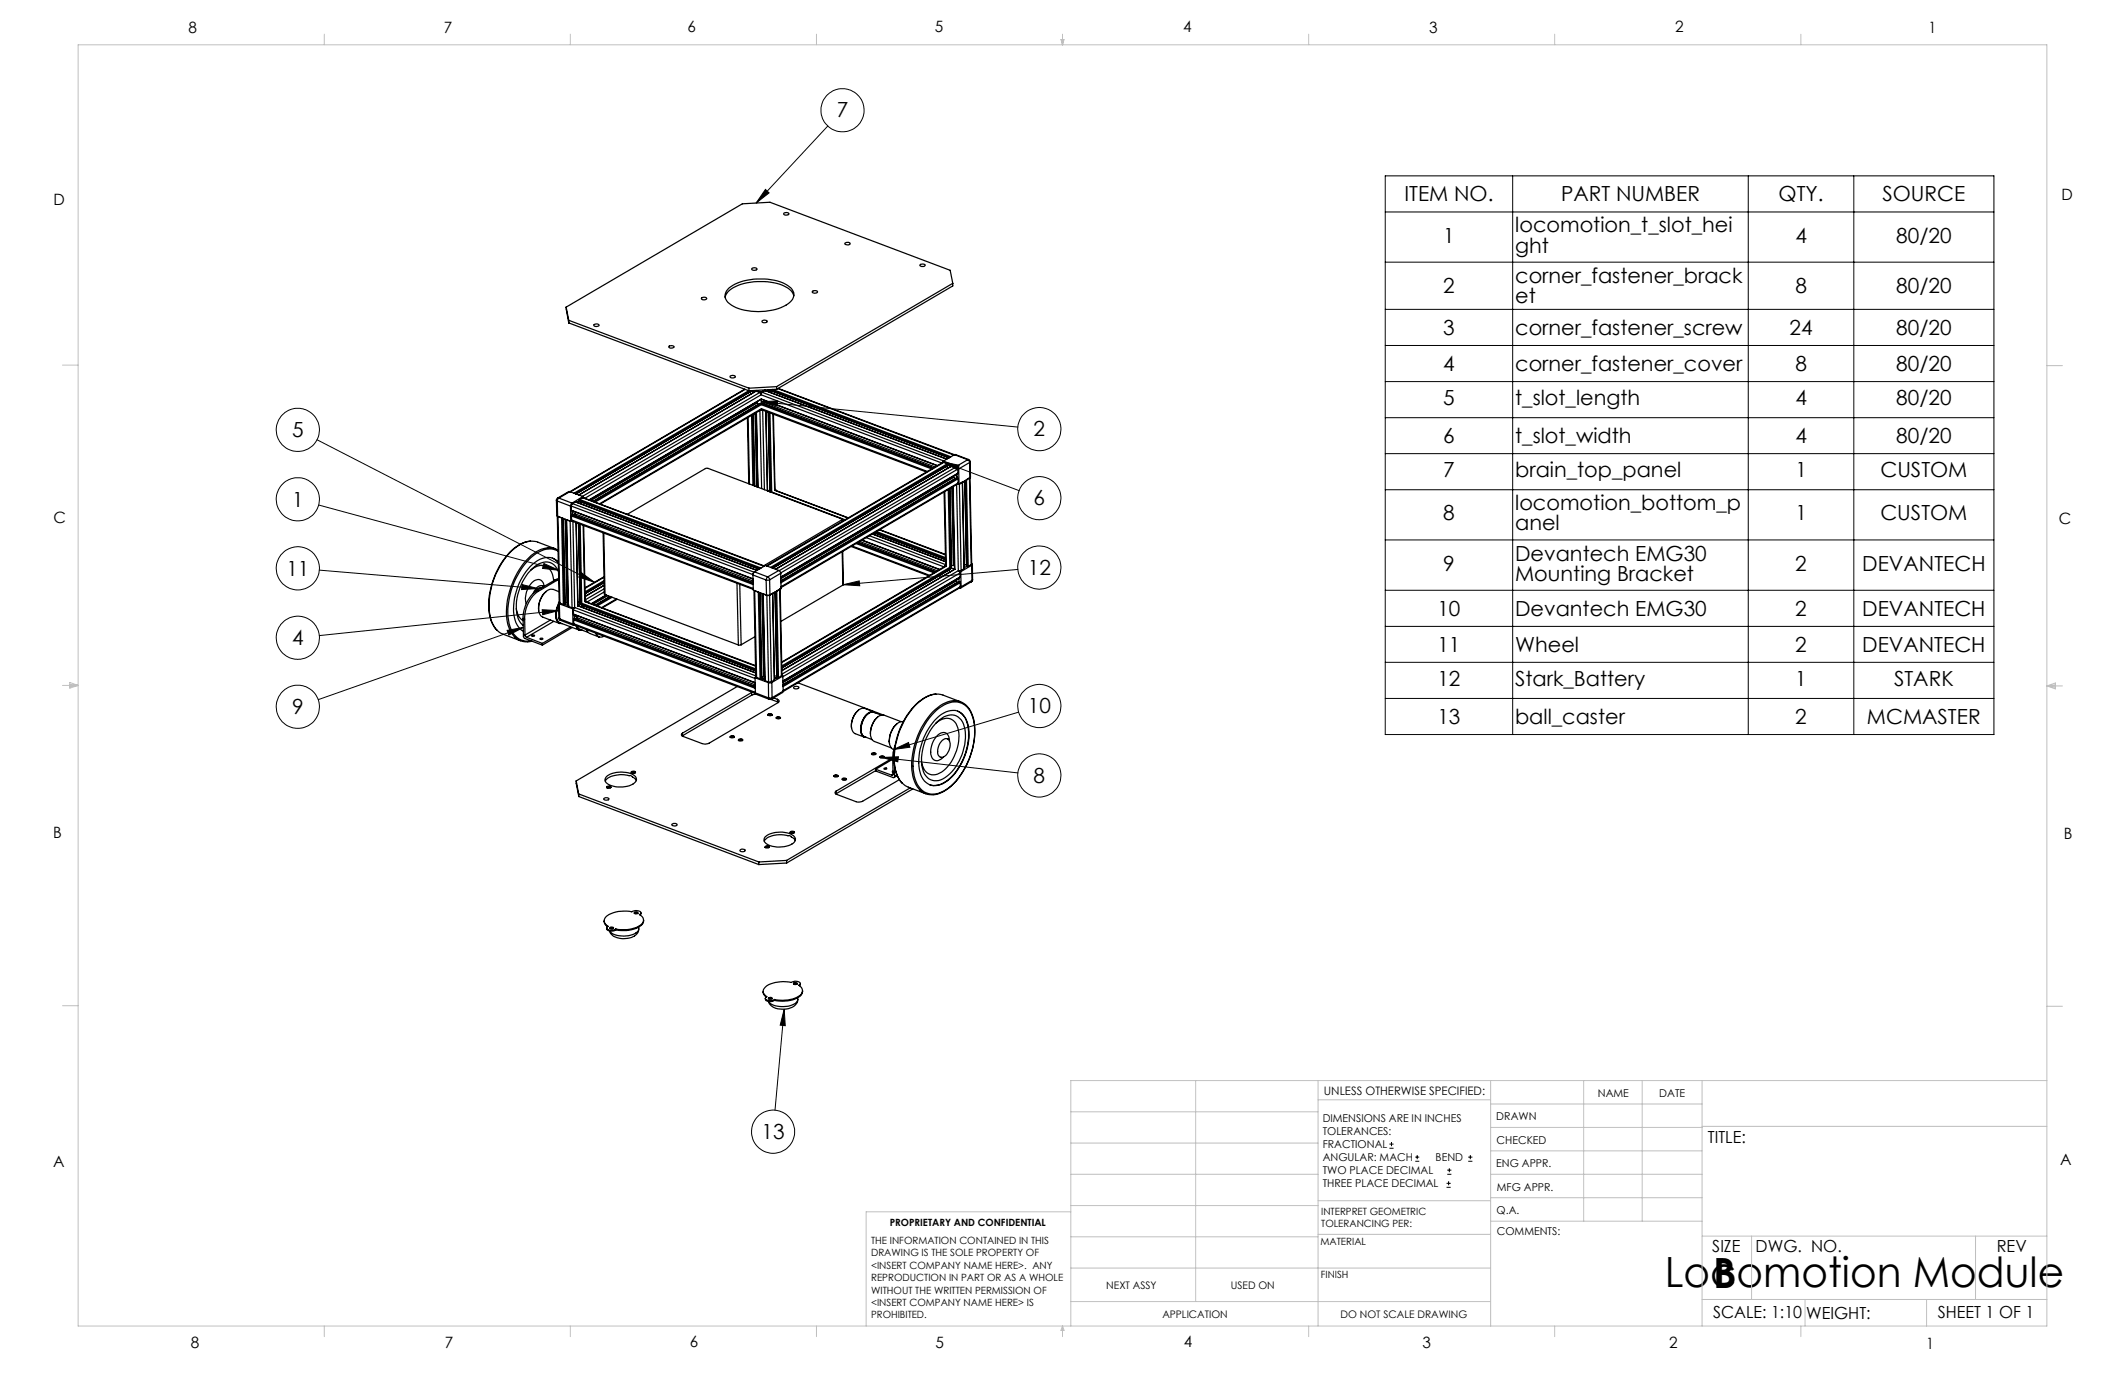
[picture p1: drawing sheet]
<svg xmlns="http://www.w3.org/2000/svg" width="432mm" height="279mm" viewBox="0 0 432 279" stroke-linecap="round" stroke-linejoin="round" font-family="sans-serif">
<g fill="none" stroke="#000" stroke-width=".2">
<path d="M155.5 38.5l.8 .7-2.7 2.1zM168.2 25.6l-14.6 15.7M281.5 35.7h123.7v113.6h-123.7zM307.4 35.7v113.6M355.2 35.7v113.6M376.7 35.7v113.6M281.5 53.3h123.7M281.5 43.1h123.7M281.5 62.9h123.7M281.5 70.2h123.7M281.5 77.5h123.7M64.4 89.4l56.4 28.9"/>
<path d="M154.7 81.6l3.3-.1-.1 1zM154.7 81.6l52.1 5.2M191.6 93.9l3.3 .6-.3 1zM191.6 93.9l15.5 5.8M281.5 84.9h123.7M281.5 92.2h123.7M281.5 99.5h123.7M64.8 102.6l48.8 13.3M64.9 115.9l44.4 3.7M106.1 118.8l3.2 .8-3.3 .2zM110.5 114.5l3.1 1.4-3.4-.4zM118.1 116.3l2.7 2-3.2-1z"/>
<path d="M171.3 118.8l3.3-.8 .1 1zM206.8 115.7l-35.5 3.1M281.5 109.7h123.7M281.5 119.9h123.7M103 128.1l3.3-.6-2.9 1.5zM106.3 127.5l-41.6 14.7M110.2 123.9l3.3 .2-3.2 .8zM113.5 124.1l-48.6 5.1M281.5 127.3h123.7M281.5 134.6h123.7M179.2 153.9l3.4-.1-.2 1zM179.2 153.9l27.6 3.2"/>
<path d="M181.6 152.3l3-1.4 .3 .9zM207 144.7l-25.4 7.6M281.5 141.9h123.7M159.3 205.1l.3 3.3-1.1-.1zM159.3 205.1l-1.8 20.5M282.3 233.3h.9M282.3 232.5h.9M282.8 232.1v.8M287.6 236h.8M287.6 235.1h.8M288 234.7v.8M294.1 238.6h.8"/>
<path d="M294.1 237.8h.8M294.5 237.4v.8M298.3 236h.9M298.3 235.1h.9M298.8 234.7v.8M293.9 241.3h.9M293.9 240.5h.9M294.4 240v.8"/>
<circle cx="171.2" cy="22.4" r="4.4"/>
<circle cx="60.5" cy="87.4" r="4.4"/>
<circle cx="211.2" cy="87.2" r="4.4"/>
<circle cx="60.5" cy="101.5" r="4.4"/>
<circle cx="60.5" cy="115.5" r="4.4"/>
<circle cx="211.2" cy="101.2" r="4.4"/>
<circle cx="211.2" cy="115.3" r="4.4"/>
<circle cx="60.5" cy="129.6" r="4.4"/>
<circle cx="60.5" cy="143.6" r="4.4"/>
<circle cx="211.2" cy="143.5" r="4.4"/>
<circle cx="211.2" cy="157.6" r="4.4"/>
<circle cx="157.1" cy="230" r="4.4"/>
</g>
<g fill="none" stroke="#c0c0c0" stroke-width=".2">
<path d="M15.9 9.1h400v260.4h-400zM65.9 6.9v2.2M115.9 6.9v2.2M165.9 6.9v2.2M215.6 8h.6l-.3 1.1zM215.7 8l.2 1.1M215.9 6.9v2.2M216 8l-.1 1.1M265.9 6.9v2.2M315.9 6.9v2.2M365.9 6.9v2.2M12.7 74.2h3.2"/>
<path d="M415.9 74.3h3.2M12.7 139.3h3.2M14.2 139.1l1.7 .2M14.2 138.7l1.7 .6-1.7 .5zM15.9 139.3l-1.7 .3M415.9 139.4h3.2M415.9 139.4l1.8-.6v1.2zM415.9 139.4l1.8 .3M417.7 139.2l-1.8 .2M12.7 204.4h3.2M243 219.6v44.9M267.8 219.6v49.9"/>
<path d="M302.9 219.6v49.9M321.8 219.6v28.5M333.7 219.6v28.5M345.9 219.6v49.9M415.9 204.5h3.2M415.9 219.6h-198.3v49.9M217.6 238.6h50.2M217.6 232.3h50.2M217.6 225.9h50.2M267.8 223.5h35.1M302.9 233.9h43M302.9 229.1h43"/>
<path d="M302.9 224.3h43M302.9 238.6h43M345.9 228.9h70M217.6 257.7h85.3M217.6 251.3h50.2M217.6 245h50.2M217.6 246.2h-41.6v23.3M267.8 250.8h35.1M267.8 244h35.1M302.9 248.1h43M302.9 243.4h43M345.9 251.2h70"/>
<path d="M355.9 251.2v12.9M401.4 251.2v12.9M65.9 269.5v2.1M115.9 269.5v2.1M165.9 269.5v2.1M215.9 269.5v2.1M215.9 269.5l.3 .8h-.6zM217.6 264.5h85.3M265.9 269.5v2.1M315.9 269.5v2.1M345.9 264.1h70M365.9 269.5v2.1"/>
<path d="M366.8 264.1v5.4M391.5 264.1v5.4"/>
</g>
<path d="M155.5 38.5l.8 .7-2.7 2.1zM154.7 81.6l3.3-.1-.1 1zM191.6 93.9l3.3 .6-.3 1zM171.3 118.8l3.3-.8 .1 1zM181.6 152.3l3-1.4 .3 .9zM179.2 153.9l3.4-.1-.2 1zM159.3 205.1l.3 3.3-1.1-.1zM103 128.1l3.3-.6-2.9 1.5zM110.2 123.9l3.3 .2-3.2 .8zM106.1 118.8l3.2 .8-3.3 .2zM110.5 114.5l3.1 1.4-3.4-.4zM118.1 116.3l2.7 2-3.2-1z" fill="#000"/>
<g fill="none" stroke="#000" stroke-width=".25">
<path d="M148.1 58.5a12 12 0 0 1 11.5-.8 2.32 2.32 0 0 1 1.6 2.8 6 6 0 0 1-5 2.6 10.5 10.5 0 0 1-8.3-1.6 1.88 1.88 0 0 1 .2-3zM152.8 54.5a.65 .65 0 0 1 1 .3 .69 .69 0 0 1-1-.2zM159.3 43.3a.65 .65 0 0 1 1 .2 .69 .69 0 0 1-1.1-.1zM165.1 59.2a.7 .7 0 0 1 1 .1 .62 .62 0 0 1-1-.1zM171.7 49.4a.58 .58 0 0 1 1 .2 .7 .7 0 0 1-1-.1zM186.9 53.8a.7 .7 0 0 1 1.1 .1 .66 .66 0 0 1-1.1-.1zM193.6 57.6l-.5-2.7-36.6-13.8-5.7 .3-35.8 21M193.6 57.6l-35.8 21M193.6 57.6v.5l-35.8 21M115 62.4l.6 2.7M115 62.4l.6 3.2M115.6 65.1l36.6 13.8"/>
<path d="M115.6 65.1v.5M115.6 65.6l36.6 13.8M120.6 66a.73 .73 0 0 1 1.1 .1 .65 .65 0 0 1-1.1-.1zM136 70.3l.6-.1 .4 .2a.6 .6 0 0 1-1.1 0zM142.6 60.5a.51 .51 0 0 1 .6-.2 .51 .51 0 0 1 .3 .5 .62 .62 0 0 1-1-.2zM148.4 76.4a.65 .65 0 0 1 1 .2 .69 .69 0 0 1-1.1-.1zM151.3 79.1l-37.7 22.1M151.4 79.1l-35.5 20.8M152.1 79.4l-35.5 20.8M152.2 78.9v.5M152.4 79.7l.2 .3M152.6 79.4l-35.7 20.9"/>
<path d="M152.8 79.4h.1M152.8 79.4l-35.7 21M152.8 79.4l.5 .2M153.6 79.5h.1M153.6 79.5l-36 21.1M153.6 79.5l.8 .3M153.7 79.3l.9 .4M154.4 79.8l-36 21.1M154.6 79.7l.1 .4M154.9 65.2a.68 .68 0 0 1 1 .2 .57 .57 0 0 1-.6 .2 .57 .57 0 0 1-.4-.4zM154.9 79.7l-.2 .4-.3-.3M154.9 79.7l36.9 14"/>
<path d="M155.5 79.2l-.9 .5M155.5 79.4l36.9 13.9M155.5 79.4l-.6 .3M156.2 79.2h.1M156.2 79.2l36.7 13.8M156.2 79.2l-.4 .3M156.5 79.2l36.5 13.8M156.6 79.4l-.2 .3M157 79.1l36.2 13.7M157.8 78.6l-5.6 .3M157.8 78.6v.5M157.8 79.1l-5.6 .3"/>
<path d="M158 79l35.8 13.5M158.1 78.9l35.8 13.5M161.3 60.1a3.1 3.1 0 0 0-2.2-2.1 12.7 12.7 0 0 0-10.6 .8l-.7 .6-.4 1M151.9 84.9l.3 13.4M152 84.8l.3 13.6M152.7 84.4l.3 14.2M152.9 84.3l.3 14.4M153.3 98.7l-.3-14.5 .4 14.5M153.4 84l.3 14.9M153.7 83.9l.3 15.1M153.7 83.8l.3 15.2M153.8 81.7l.1 .2"/>
<path d="M153.9 81.9l.2 .3M153.9 81.9l-33.8 19.8M154.4 83.4l.4 15.9M154.4 82h.1M154.5 82l-34 19.9M154.5 82h.1M154.6 83.3l.1 .1M154.6 82l.1 .2M154.6 82l-34 19.9M154.7 81.1l-34.9 20.5M154.7 81.1l35.8 13.6M154.7 81.1v1.1"/>
<path d="M154.7 83.1l33.6 12.8M154.7 83.1l-32.7 19.3M154.7 83.1v.3M154.8 82l-.1 .2M154.8 82l34.8 13.1M154.9 82l34.8 13.1M154.9 82h-.1M154.9 83.3l-.2 .1M155 83.3l.3 16.2M155.4 81.8l-.1 .3M155.4 81.8l34.6 13.1M155.5 81.5l-.1 .3"/>
<path d="M155.6 83.6l.3 16.1M155.6 83.6l.4 16.2M156.1 83.7l.4 16.2M156.2 83.8l.4 16.2M156.4 99.7h-.4M156.5 83.9l.3 16.1 14.9 5.6M157.1 84.1l.3 15.5 14.9 5.7M157.2 84.2l.2 15.4 15 5.6M157.5 99.4l.1 .1M157.6 99.5l-.1 .1M157.6 99.5l.1 .2M188.5 95.8l-33.8-12.8-32.9 19.4"/>
<path d="M189.3 95.3l-34.6-13.1-33.8 19.8M190.5 94.6l-35.8-13.5-35 20.5M191.4 94.1l-36.7-13.9-35.8 21M191.7 93.8l-.1 .2M191.7 93.7v.2M191.7 93.7l2.7 1M191.8 100l.4 15M191.9 93.9h-.2l-35.9 21.1M191.9 93.9l.7 .3M191.9 93.9l-36 21.1M192 99.9l.3 15.1-33.5 19.7M192.3 94.8l.3 .3"/>
<path d="M192.6 94.2l.1 .2M192.6 94.2l-36 21.1M192.7 94.5l.2 .2M192.7 99.5l.3 15.8-34.1 20M192.7 94.5l-35.7 21M192.7 94.4v.1M192.7 94.5l.6 .2M192.7 94.4l-35.8 21M192.9 99.3l.4 16M192.9 94.7l.1 .2M193 94.6l-.1 .1M193 99.3l.3 16"/>
<path d="M193.4 99.1l.3 15.8M193.5 94.6h.1M193.6 98.9l.4 16.8M193.6 94.6l-36 21.1M193.6 94.6l.7 .3M193.7 98.9l.3 16.8M193.7 96.8l.2 .2M193.9 97l.2 .3M193.9 97l-35.3 20.6M194 92.4l2.8 1M194 92.4l-2.3 1.3M194 92.4l2.6 1"/>
<path d="M194.2 96.5l.2 .3M194.3 94.9l.3 .1v.3M194.3 94.9l-36 21.1M194.4 96.8v.3M194.4 98.5l.3 17.5-35.8 21M194.4 97.1h.1M194.4 94.7l.4 .6M194.5 97.1l-35.8 21M194.5 97.1h.1M194.5 96.3v.8M194.5 96.8h-.1M194.6 97.1l.1 .2"/>
<path d="M194.6 97.1l-35.9 21.1M194.6 95.3l.1 .8M194.6 95.3l-36 21.1M194.7 96.1l-36.1 21.2M194.7 97.3v.8M194.7 98.3l.2 .1M194.7 97.3l-36 21.1M194.7 98.1l-.1 .3-35.9 21M194.7 98.1l-36 21.1M194.8 95.3l.1 3.1M194.8 98.4h-.3M194.9 98.3h.1"/>
<path d="M194.9 98.3l.4 17.6M195.5 98h.1M195.5 98l.4 17.6M195.5 98l-.6 .3M196 97.7l.4 17.4M196.1 97.7l.3 17.4M196.2 97.6l.3 17.5M196.4 97.5h.1M196.4 97.5l.3 17.6M196.6 93.4l.3 .2 .1 .4M196.6 93.4l-2.2 1.3M196.8 93.4l.3 .2v.2"/>
<path d="M196.8 93.4h-.2M197 97.1h.1M197 97.1l-.6 .4M197 97.1l.3 17.6M197 94l-2.2 1.3M197 94l.1 3.1M197.1 97.1l.3 17.5-.1 .1M197.1 97.1l-2.2 1.3M197.1 93.8l.1 3.2-.1 .1M197.1 93.8l-.1 .2M107.7 110a8.1 8.1 0 0 0-5.5 3.9 15.3 15.3 0 0 0-2.5 11.9l.7 1.6 .5 .6M107.8 115.9a2.76 2.76 0 0 1 3.6-.5l.7 .9 .4 1.7"/>
<path d="M110.1 119.5a1.11 1.11 0 0 0-1.3 .7M110.2 119h.1M110.4 119.2a1.03 1.03 0 0 0-1.6 .6l-.4 .8M110.6 119.2a1.31 1.31 0 0 0-.9-1.4 1.31 1.31 0 0 0-1.6 .6 4.5 4.5 0 0 0-1.2 4.3M112.3 113.4l.7 .5 .5 .4M112.8 117.9l.3 .1M112.8 117.9l-3.7 2.1M112.8 111.5l-3.5-1.3a4.8 4.8 0 0 0-4.9 1.4 15.4 15.4 0 0 0-4.7 14.1 4.3 4.3 0 0 0 2.5 3.2l3.6 1.3M113.1 101.6v3.2l.2 .1M113.1 101.6l.1 .2M113.1 118l-3.7 2.2M113.2 104.9l.4 17.6 .2 .1"/>
<path d="M113.2 101.8l2.7 1M113.2 101.8l.1 3.1M113.3 101.2l-.2 .4M113.3 104.9l.5 17.7M113.3 101.2h.3M113.3 104.9l2.7 1M113.4 111.8a4.6 4.6 0 0 0-5.5 1.1 15.7 15.7 0 0 0-4.7 14.1 4.1 4.1 0 0 0 4 3.4M113.4 112a4.4 4.4 0 0 0-4.9 .8 15.4 15.4 0 0 0-5.1 13.8 4.1 4.1 0 0 0 3.9 3.7l.6-.1M113.5 114.3a3.2 3.2 0 0 0-4.8 0 12.1 12.1 0 0 0-4 11.7l.6 1.4 1.1 .9M113.5 116.2a2.73 2.73 0 0 0-4.5-1.3 10.5 10.5 0 0 0-3.7 10.8l.5 .8 .5 .6M113.5 117.8l-.4 .2M113.5 117.5l-.7 .4"/>
<path d="M113.6 101.2l-.3 .3-.1 .3M113.6 101.2l2.6 1M114.2 105.2l.3 17.6M114.3 105.3l.4 17.5M114.4 105.3l.4 17.5M114.8 105.5l.4 16.9M115.1 105.6l.4 17.6M115.1 105.6l.8 .3M115.9 105.9h.1M115.9 105.9l.3 17.6M115.9 102.8l.1 3.1M116.1 103.7l36.9 14"/>
<path d="M116.1 102.8l36.9 14M116.1 102.8v.9M116.1 103.7l36.9 13.9M116.1 105.7l.2 .2 36.8 13.9M116.1 104.8v.9M116.1 104.8l36.9 14M116.1 105.7l37 13.9M116.2 105.8l-.2 .1M116.2 104.6l-.1 .2M116.2 102.2l-.3 .6M116.2 104.6l36.8 13.9M116.3 103.8v.8"/>
<path d="M116.3 104.3h.1M116.3 105.9h-.3M116.3 104.6l36.7 13.8M116.3 104.6h-.1M116.3 104.6l36.7 13.9M116.3 102.3l-.2 .5M116.3 104.3l.1 .3M116.3 102.3l36.9 14M116.4 105.9l.4 17.5 36.8 13.9M116.6 103.9l-.3 .4M116.8 104.4l-.1 .3M116.8 104.4l36.2 13.7"/>
<path d="M116.9 104.1l-.1 .3M116.9 102l36.9 13.9M116.9 102l-.6 .3M117.1 106.2l.3 16.9M117.4 102h.1M117.5 102l-.1 .2M117.5 106.4l.4 16.2zM117.7 101.8h.1M117.7 101.8l36.6 13.8M117.7 101.7v.1M117.7 101.8l-.5 .3M117.7 106.4l.3 16.2"/>
<path d="M117.7 101.7l36.7 13.9M117.7 101.9l-.2 .1M117.8 101.5l-.1 .2M117.8 101.5l36.9 13.9M117.9 106.5l.3 16.1 35.4 13.3M118 102l-.1 .3M118.4 101.1l36.9 13.9M118.4 101.1l-.6 .4M118.4 101.1l36.9 14M118.5 101l.1 .1M118.5 100.9l-2.9-1-2.3 1.3M118.5 100.9v.2"/>
<path d="M118.5 100.9l-2.3 1.3M118.5 106.8l.3 15.4 34.7 13.2M118.6 106.8l.3 15.4M122.6 108.3l.2 12.4 .1 .1M122.7 108.3l.2 12.5M122.7 117.2l-3.8 2.3M122.7 117.3l-3.8 2.3M122.8 118.9l-3.9 2.3M122.8 118.4l-3.9 2.2M122.8 119l-3.9 2.2M122.8 118l-3.9 2.3M122.8 118.3l-3.9 2.2"/>
<path d="M122.8 119.6l-3.9 2.3M127.5 104.5l15.9-9.3 .4-.1 27.2 10.3 .1 .1-.1 .2M149.8 118.5l.2 12.6M150.3 118.7l.3 12.3M153 116.8l.1 3.1 2.7 1.1M153 116.8h.1M153 116.8l2.7 1.1M153.1 116.3l-.1 .5M153.2 120l.4 17.5 .1 .2M153.3 116.2l-.3 .6M153.3 116.2l2.7 1M155.7 117.9l.1 3h.7"/>
<path d="M156 117.2l-.3 .7M156 117.2l.3 .3 .1 .3M156.4 117.8l-.7 .1M156.4 117.8l.1 3.1M156.7 100h.1M158.3 115.9l.3 .6M158.3 115.9l-2.3 1.3M158.3 115.9l-2.8-1-2.2 1.3M158.4 119.7h.1M158.4 119.7l-.6 .4M158.4 119.7l.4 17.6M158.5 119.7l.4 17.5"/>
<path d="M158.6 116.5l-2.2 1.3M158.6 116.5l.1 3.1-2.2 1.3M171 105.7l-15.8 9.3M171 105.7v.3M171.1 105.6v.4M171.1 105.6l.4 .2M171.1 112.1l.2 6.8M171.2 112l.2 6.7-.1 .2M171.3 118.9l-12.7 7.4M171.3 105.8h-.2l.2 .1M173 111.1l15.7 5.9M173.1 110.9l15.8 6"/>
<path d="M174 110.5l15.8 5.9M174.2 110.3l15.8 5.9M174.3 110.2l15.8 6M174.7 110l15.8 6M175.1 109.8l15.8 5.9M175.2 109.7l15.8 6M176 109.3l15.8 5.9M176.7 108.9l15.4 5.8M177.3 108.5l14.8 5.6M177.7 108.3l14.4 5.4M177.9 108.2l14.2 5.4M178.1 108l14 5.3"/>
<path d="M178.7 107.7l13.4 5M178.8 107.6l13.3 5M192 114.9v.2M192 114.9l.2 .1M192.2 114.8l-.2 .1M192.2 115l-33.4 19.5M192.8 115.9l.2 .3M193.1 115.3v.2M193.1 115.3l.9 .4M193.1 115.6h.1M193.1 115.6l-34.2 20.1M193.1 115.5v.1"/>
<path d="M193.1 115.5l-34.2 20.1M193.3 115.3h-.2M193.3 115.2v.1M193.3 115.3h.1M193.7 114.9h.3M193.7 114.9h-.4M194 115.7l-35.1 20.5M194 115.7l-35.1 20.6M194.2 117.9l.1 .2M194.3 118.1l.2 .3M194.3 118.1l-35.2 20.6M194.8 117.5l.1 .7"/>
<path d="M194.8 117.5h.1M194.8 117.5l-.6 .5M194.8 118.2h.1M194.9 116l.2 .4M194.9 116h.1M194.9 118.2l-35.8 21M194.9 118.2h.1M194.9 117.5l-.7 .5M194.9 116l.3 .2M194.9 119.5v.1M195 118.2l.1 .2M195 118.2l-35.9 21.1"/>
<path d="M195.1 117.2l-36 21.2M195.1 116.4v.8M195.1 116.4l-36 21.1M195.1 119.2v.3l-36 21M195.1 118.4v.8M195.1 118.4l-36 21.1M195.1 119.2l-36 21.1M195.2 116.2l.1 3M195.3 115.9l-.4 .1M195.3 119.2l-.1 .3-.3 .1M195.9 115.6l-.6 .3M195.9 115.5v.1"/>
<path d="M195.9 114.8h.5M196.4 115.1h.1M196.5 115.1l-.6 .3M196.7 115.1h-.2M197.3 114.7l-.6 .4M197.4 118.2l-2.2 1.3M197.4 114.5l.2 .2-.2 .2M197.4 114.9l-2.2 1.3M197.4 114.9l.1 3M197.5 117.9l-.1 .3M197.5 117.9l-2.2 1.3M197.6 114.7v3.1"/>
<path d="M197.6 117.8l-.2 .4M197.6 117.8l-.1 .1M104.9 123.6l.5 1.7 .9 .8M106.3 125.7l.1 3.7 .1 .2 3.7 1.5M106.3 125.7l.3 .1M106.6 125.8l.1 3.2M106.7 129l.1 .3 .2 .2M107 129.5l3.2 1.2M108.1 129.1h.5a.3 .3 0 0 1-.2 .2 .3 .3 0 0 1-.3-.2zM108.1 130.3l-.9 .1M109.1 120a6.9 6.9 0 0 0-2.8 5.7M109.1 120l.3 .2"/>
<path d="M109.4 120.2a6.8 6.8 0 0 0-2.8 5.6M109.4 123.7l.1 .5M109.7 129.8h.6a.27 .27 0 0 1-.3 .2 .27 .27 0 0 1-.3-.2zM110.2 130.7v.4M111 120.2a5 5 0 0 0-1.6 3.5M111.9 126l-5.2 3M112.5 126.3l-5.5 3.2M113.5 122.9a3.1 3.1 0 0 0 .1 3.5l4.2 1.7-.5-.4-.3-.6M113.5 122.8a3.8 3.8 0 0 0-.2 3.5l.5 .3 .5 .1M113.5 122.7a3.5 3.5 0 0 0-.1 3.7l.4 .3-3.8-1.5-.5-.7-.1-.8M113.5 122.5l.1 3.1M113.6 125.6v.3l.3 .1"/>
<path d="M113.6 120.2l-1.2-.4a2.37 2.37 0 0 0-2.5 1.8l-.4 1.3-.1 .8M113.6 125.6l.1 .2M113.6 122.3l-.1 .3 .2 .1M113.7 122.7l2.7 1M113.7 122.7v3.1M113.7 125.8l.2 .2M113.7 125.8l2.7 1M113.8 122.6l.7 .2M113.9 126l2.7 1.1M114.5 122.8h.2M114.8 122.8l.6 .2M114.8 122.8h.1"/>
<path d="M114.8 122.8h-.1M114.8 122.4h.4M115.2 122.4h.2M115.3 122.4l.1 .6M115.4 123h.1M115.5 123.2l.7 .3M116 127.4l-5.8 3.3M116.2 123.5h.5M116.3 127.5l-6.1 3.6M116.4 123.7v3.1M116.4 126.8l.1 .2h.3M116.5 124.8l37 14"/>
<path d="M116.5 123.9v.9M116.5 123.9l36.9 14M116.5 124.8l37 13.9M116.6 125.9v.9M116.6 125.9l36.9 14M116.6 126.8l.1 .2 36.8 13.9M116.6 126.8l36.9 13.9M116.7 125.7l-.1 .2M116.7 123.5h.1M116.7 123.5l-.3 .2M116.7 125.7l36.8 13.9M116.7 123.5l-.2 .4"/>
<path d="M116.7 124.9v.8M116.7 125h.1M116.7 125.1l.6 .4M116.8 125.7h.1M116.8 125.7l36.7 13.9M116.8 125.7h-.1M116.8 127h.1M116.8 125h.1M116.8 125l.5 .4M117.1 127.1l.2 .5a.92 .92 0 0 0 1.1 .5M117.2 127.2l.7 .7 1.6 .6M117.3 125.5l-.2 .3"/>
<path d="M117.3 125.5l36.2 13.7M117.4 125.2l-.1 .3M117.4 123.1l36.2 13.6M117.4 123.1h.1M117.4 123v.1M117.9 122.3h-.5M117.9 122.6h.1M118 122.6h.2M118.1 122.9h.1M118.1 122.9l35.5 13.4M118.1 122.8v.1M118.1 122.8l35.5 13.4"/>
<path d="M118.2 122.6l-.1 .2M118.2 122.6l-.8 .5M118.5 123.1l-.2 .3M118.9 122.2l34.6 13.1M118.9 122.1h.2M119.1 122.1l-.2 .1M119.1 122.1v.2M119.2 127.9l.5 .7 2 .8-.4-.2-.3-.6M121.1 128.7a1.04 1.04 0 0 0 1.6 .6M122.8 120.3l-3.5 2M122.9 120.8l27.1 10.3M123.2 120.9l-3 1.8"/>
<path d="M123.5 121l-3 1.8M124 121.2l-3 1.8M124.1 121.3l-3 1.7M124.4 121.4l-3 1.7M125.2 121.7l-3 1.8M125.4 121.8l-3 1.7M149.8 139.5l-32.7 19.2M150.6 131l-.6 .1M153.3 120l.1 .1M153.4 120.1l.7 .2M153.4 120.1l.3 17.6M153.4 129.4l-2.8 1.6"/>
<path d="M153.4 137.7l2.7 1M153.4 137.7l.1 3.1M153.6 137.5l-.1 .2M153.6 137.6l-.2 .1M153.7 137.7l.7 .2M154.1 120.3h.1M154.1 120.3l.3 17.6M154.3 120.4l.4 17.5M154.4 120.4l.4 17.5M154.7 137.9h-.3M154.7 137.9l.7 .2M154.8 137.9h.2"/>
<path d="M154.8 137.9h-.1M154.8 120.6l.4 16.9M155 137.9h.4M155 137.9v.1M155 120.7l.5 17.6M155 120.6l.5 17.7M155.2 137.5h.2M155.2 137.5h-.4M155.5 138.3l.7 .3M155.8 121l.4 17.6M156.1 138.7l.1 3.1M156.4 120.9l-.6 .1"/>
<path d="M156.4 120.9l.3 17.6M156.7 138.5l-.5 .1M156.8 138.7h-.7M156.8 138.7l.1 3.1M157 120.6h.1M157 120.6l-.6 .3M157 120.6l.3 17.6M157.3 138.2l-.6 .3M157.4 137.4h.4M157.4 137.8h.2M157.5 120.3l.4 17.4M157.6 137.8h.1"/>
<path d="M157.6 120.2l.4 17.5M157.8 120.1h.1M157.8 120.1l.4 17.6M157.8 137.6l-.2 .2M157.9 137.7h.1M157.9 137.7l-.5 .3M158.2 137.7h-.2M158.8 137.3l-.6 .4M158.9 137.3l.2 .1M158.9 137.2l-.1 .1M158.9 137.2l.1 .1M159.1 137.4l-2.3 1.3"/>
<path d="M159.1 137.4v3M161.3 139.6l.5-.1 .5 .1a.58 .58 0 0 1-.5 .4 .58 .58 0 0 1-.5-.3zM162.1 138.7l17.4 6.6M117.1 158.7l.5 2.6M117.1 158.7l.5 3.2M123.2 157.9a5.1 5.1 0 0 1 6-.1l.1 .2a1.45 1.45 0 0 1-1.4 1.7 5.1 5.1 0 0 1-4.8-.7l-.1-.2a.73 .73 0 0 1 .2-.9zM123.3 159.9a.5 .5 0 0 1 .8 .1 .51 .51 0 0 1-.8-.1zM124.1 160a.68 .68 0 0 0-.8 0M128.3 156.8a.52 .52 0 0 1 .8 .2 .48 .48 0 0 1-.8-.2zM128.3 157l.2-.2 .6 .2M128.3 157h.8M129.3 158.6a2.91 2.91 0 0 0-2.8-1.2 4.5 4.5 0 0 0-3.4 1.1l-.1 .3"/>
<path d="M138.7 149v.5M138.7 149.5h-.1M148.4 149.6h.8a.46 .46 0 0 1-.4 .4 .46 .46 0 0 1-.5-.2zM149.2 149.8l-.8 .1M149.2 149.8a.69 .69 0 0 0-.9 0M150.1 150.2h.8a.46 .46 0 0 1-.4 .4 .46 .46 0 0 1-.5-.2zM150.8 150.5h-.7M150.9 150.4a.69 .69 0 0 0-.9 0M152.7 140.7l-14 8.3M152.7 140.7l.1 .6M152.8 141.3l-14.1 8.2M152.9 140.7h-.2"/>
<path d="M153.5 140.8l.1 .3 2.7 1M153.5 140.8l2.7 1M153.7 141.1l-.9 .2M156 145.2a.52 .52 0 0 1 .9 .1 .52 .52 0 0 1-.9-.1zM156 145.3l.4-.2 .5 .2M156.1 145.3h.7M156.2 141.8l.1 .3M156.6 142.1l1.4 .5M156.8 142.1h-.5M156.9 141.8h-.7M156.9 141.8l-.1 .3M157.2 141.8l.8 .3"/>
<path d="M157.7 145.8a.52 .52 0 0 1 .9 .1 .52 .52 0 0 1-.9-.1zM157.7 145.9l.4-.2 .5 .2M157.8 146h.7M158 142.1a.35 .35 0 0 1 .3 .3 .35 .35 0 0 1-.2 .4l-14.2 8.3-.5 .1-.7-.1-3.9-1.5a.35 .35 0 0 1-.3-.2 .35 .35 0 0 1 .2-.4M158 142.1v.5M158 142.6l.2 .1M159.1 140.4l-.1 .3-2.2 1.4M159.1 140.4l-2.2 1.4M169.4 157.6a.52 .52 0 0 1 .9 .1 .52 .52 0 0 1-.9-.1zM169.4 157.7l.4-.1 .5 .1M169.5 157.8h.8M171.1 158.3a.52 .52 0 0 1 .9 .1 .52 .52 0 0 1-.9-.1z"/>
<path d="M171.1 158.4l.4-.2 .5 .2M171.2 158.4h.7M174.1 144.6l.6-.5 .8-.2 2.1 .7a2.25 2.25 0 0 0-2.3 1.8 2.74 2.74 0 0 0 .2 3.4h.1l-1.8-.7a2.31 2.31 0 0 1-.6-3zM174.4 144.3a4.1 4.1 0 0 0-1.4 3.7M177.1 153.1a.54 .54 0 0 1 .9 .1 .54 .54 0 0 1-.9-.1zM177.9 144.9a1.41 1.41 0 0 0-2 .6 3.7 3.7 0 0 0-.6 4l.7 .3M177.9 153.3h-.7M177.9 156.3v.4l3.6 1.3h.2l.1-.2M177.9 156.3l3.3 1.2M177.9 156.6l-8 4.7M178 153.2a.68 .68 0 0 0-.9 0M178.3 145.7a4.6 4.6 0 0 0-1.5 3.3"/>
<path d="M178.9 153.7l.5-.1 .3 .2a.51 .51 0 0 1-.9 0zM179.1 145.3l-1.5-.6a2.22 2.22 0 0 0-2.3 1.9 2.62 2.62 0 0 0 .2 3l1.7 .7M179.6 153.9l-.7 .1M179.7 156.1l.3-.1 .2 .2a.28 .28 0 0 1-.3 .1 .28 .28 0 0 1-.2-.2zM179.7 153.8a.68 .68 0 0 0-.9 .1M180.7 150.6a1.59 1.59 0 0 0 .9 1.7M180.7 150.6l.1 .5M181.4 154l.1 3.3M181.4 154.3l-3.5 2M181.4 154l-11.5 6.8M181.4 154l.2 .1M181.5 157.3l-.1 .2h-.2"/>
<path d="M181.5 156.7l-.2 .1 .2 .2M181.5 157.3l-.3 .2M181.8 155.5v2.3M181.9 151.4l-.4 1.5-.1 1.1M182.2 157.5l-.4 .3M182.3 147.1a4.6 4.6 0 0 0-1.6 3.5M182.3 157.6l-.6 .4M182.7 158.4l-7.5 4.5h-1.2l-4-1.5a.35 .35 0 0 1-.3-.2 .35 .35 0 0 1 .2-.4M183.1 146.6l-3.4-1.3a2.48 2.48 0 0 0-2.5 2.1 2.98 2.98 0 0 0 .2 3.1l3.7 1.5M183.6 146.6a2.8 2.8 0 0 0-2.6 2.3l-.3 1.7M189.8 144.8a5.6 5.6 0 0 1 5.1-2.1 4.2 4.2 0 0 1 2.9 3.6 15 15 0 0 1-5.6 14.2 3.9 3.9 0 0 1-5.2-.2 8.1 8.1 0 0 1-1.3-6.9 15.8 15.8 0 0 1 4.1-8.6zM189.9 146.4a4.7 4.7 0 0 1 4.6-1.9 4.2 4.2 0 0 1 2.4 4.2 12.3 12.3 0 0 1-4.8 10.3 3.1 3.1 0 0 1-5.2-2.2 12.6 12.6 0 0 1 3-10.4z"/>
<path d="M190.1 141a8.6 8.6 0 0 0-5.8 4.3 14.6 14.6 0 0 0-2.2 11.9l.5 1 .7 .9M190.2 146.9a2.67 2.67 0 0 1 3.8-.2 6.7 6.7 0 0 1 .1 6.4 6.1 6.1 0 0 1-4.4 4.3 2.6 2.6 0 0 1-2.4-2.7M190.5 146.6a3.7 3.7 0 0 1 3.8-1.1 4.4 4.4 0 0 1 1.9 4.5 10.5 10.5 0 0 1-4.6 8.3 2.82 2.82 0 0 1-4.2-2.5 11.2 11.2 0 0 1 3.1-9.2zM191.1 153.9h.1M191.5 150.5a.9 .9 0 0 1 1-.4 .9 .9 0 0 1 .6 1 2.76 2.76 0 0 1-1.8 2.8h-.2a1.69 1.69 0 0 1-.4-2.2zM192.5 150.1h.1M192.9 150.6a1.42 1.42 0 0 0-1.4-1.7 4.1 4.1 0 0 0-2 5.2 1.31 1.31 0 0 0 2.1-.1l.1-.2M194.6 144.5a4.3 4.3 0 0 1 2.2 4.2 12.3 12.3 0 0 1-4.8 10.2l-1.4 .6-.9 .1-.8-.1M195.2 142.6l-3.6-1.3a4.5 4.5 0 0 0-4.6 1.2 15.4 15.4 0 0 0-5 13.9 4.4 4.4 0 0 0 2.6 3.5l3.5 1.4M196.4 143.4a3.8 3.8 0 0 0-4.8-.3 14.3 14.3 0 0 0-6 9.5 9.2 9.2 0 0 0 1.3 7.9l.6 .5a3.1 3.1 0 0 0 2.1 .5M196.5 143.4a7.7 7.7 0 0 1 1.5 6.2 15.1 15.1 0 0 1-5.7 10.9l-1.6 .8-1 .2M117.6 161.3l36.6 13.9"/>
<path d="M117.6 161.3v.6M117.6 161.9l36.6 13.8M122.7 162.3a.77 .77 0 0 1 1.1 0 .69 .69 0 0 1-1.1 0zM124.1 160l-.8 .1M136.5 167.5a.7 .7 0 0 1 1.1 .1 .73 .73 0 0 1-1.1-.1zM150.4 172.7a.62 .62 0 0 1 1 .2 .67 .67 0 0 1-1-.1zM154.2 175.2v.5M155.4 172.2a.64 .64 0 0 1 .9 0M155.5 170.1a5.1 5.1 0 0 1 5.9-.1 1.1 1.1 0 0 1-.8 1.7 5.2 5.2 0 0 1-5.2-.5l-.1-.7zM155.5 172a.52 .52 0 0 1 .8 .2 .52 .52 0 0 1-.8-.2zM156.3 172.2h-.8M159.8 174.8l-5.6 .4"/>
<path d="M159.8 174.8v.6M159.8 175.4l-5.6 .3M160.5 169.1a.56 .56 0 0 1 .9 .1 .56 .56 0 0 1-.9-.1zM160.5 169.2l.5-.2 .4 .2M160.6 169.2h.8M161.6 170.8l-.1-.2a2.67 2.67 0 0 0-2.3-.9 4.2 4.2 0 0 0-3.9 1.2M169.9 160.8v.5M169.9 161.3h.1M185 160.1l-25.2 14.7M185.5 160.3l-25.7 15.1M122.8 187.1l.1 .6 .5 .6M123.2 186.2a6.4 6.4 0 0 1 5.2-.9 1.47 1.47 0 0 1 1.8 .2l-.3 .3a1.24 1.24 0 0 1 .9 1.3 1.24 1.24 0 0 1-1.1 1.1 7 7 0 0 1-4.6 .6 1.43 1.43 0 0 1-1.8-.2l.3-.4a1.19 1.19 0 0 1-.4-2z"/>
<path d="M123.3 188.6a.78 .78 0 0 0 1.2 .6l.6-.3M124 188.5a.34 .34 0 0 1 .4-.2 .34 .34 0 0 1 .2 .4h-.7zM124.6 188.6l-.7 .1M125.1 188.8v.1M128.9 185.6l.3-.1 .4 .1M128.9 185.4h.7a.39 .39 0 0 1-.3 .3 .39 .39 0 0 1-.4-.2zM129.8 188.7a2.39 2.39 0 0 1-2.7 2 2.9 2.9 0 0 1-3.2-1.5M129.8 188.7a1.8 1.8 0 0 1-1.7 1.3 4.6 4.6 0 0 1-4.1-.7l-.1-.1M129.8 188.4v.3M130.2 185.5l-.1 .4M130.8 186.9a1.74 1.74 0 0 1-1.5 1.7 7.4 7.4 0 0 1-4.2 .3M161.3 200l.3-.2 .4 .2"/>
<path d="M161.3 199.7l.7 .1a.39 .39 0 0 1-.4 .3 .39 .39 0 0 1-.3-.3zM162.6 199.8l-.1 .5M155.1 201.5l.1 .5 .5 .6M155.5 202.9a1.07 1.07 0 0 0 1.7 .5l.2-.1M155.5 200.6a6.4 6.4 0 0 1 5.3-1 1.38 1.38 0 0 1 1.8 .2l-.3 .4a1.28 1.28 0 0 1 .7 1.3 1.28 1.28 0 0 1-1 1.1 7.1 7.1 0 0 1-4.6 .5 1.42 1.42 0 0 1-1.9-.2l.3-.4a1.13 1.13 0 0 1-.3-1.9zM156.1 203.5a4.5 4.5 0 0 0 5.2 .6l.7-.6 .1-.4a2.24 2.24 0 0 1-2.3 1.9 3.2 3.2 0 0 1-3.6-1.3zM156.1 202.8a.38 .38 0 0 1 .5-.2 .38 .38 0 0 1 .2 .4l-.4 .1zM156.2 203l.3-.2 .4 .2M157.4 203.1v.2M162.1 202.7v.4M163.1 201.3a1.77 1.77 0 0 1-1.5 1.7 7.9 7.9 0 0 1-4.2 .3"/>
</g>
<g font-size="8.5">
<text x="338.3" y="261.6">Locomotion Module</text>
<text x="348.1" y="261.8">B</text>
</g>
<g font-size="4.2">
<text x="170" y="23.9">7</text>
<text x="285.4" y="40.9">ITEM NO.</text>
<text x="317.2" y="40.9">PART NUMBER</text>
<text x="361.4" y="40.9">QTY.</text>
<text x="382.5" y="40.9">SOURCE</text>
<text x="307.9" y="47.2">locomotion_t_slot_hei</text>
<text x="293.3" y="49.3">1</text>
<text x="307.9" y="51.3">ght</text>
<text x="364.8" y="49.3">4</text>
<text x="385.3" y="49.3">80/20</text>
<text x="293.3" y="59.6">2</text>
<text x="307.9" y="57.5">corner_fastener_brack</text>
<text x="364.8" y="59.6">8</text>
<text x="385.3" y="59.6">80/20</text>
<text x="307.9" y="61.6">et</text>
<text x="293.3" y="68">3</text>
<text x="307.9" y="68">corner_fastener_screw</text>
<text x="363.6" y="68">24</text>
<text x="385.3" y="68">80/20</text>
<text x="293.3" y="75.4">4</text>
<text x="307.9" y="75.4">corner_fastener_cover</text>
<text x="364.8" y="75.4">8</text>
<text x="385.3" y="75.4">80/20</text>
<text x="293.3" y="82.3">5</text>
<text x="307.9" y="82.3">t_slot_length</text>
<text x="364.8" y="82.3">4</text>
<text x="385.3" y="82.3">80/20</text>
<text x="59.4" y="88.8">5</text>
<text x="210" y="88.7">2</text>
<text x="293.3" y="90">6</text>
<text x="307.9" y="90">t_slot_width</text>
<text x="364.8" y="90">4</text>
<text x="385.3" y="90">80/20</text>
<text x="293.3" y="97">7</text>
<text x="307.9" y="97">brain_top_panel</text>
<text x="364.8" y="97">1</text>
<text x="382.1" y="97">CUSTOM</text>
<text x="59.4" y="102.9">1</text>
<text x="210" y="102.7">6</text>
<text x="293.3" y="105.7">8</text>
<text x="307.9" y="103.7">locomotion_bottom_p</text>
<text x="307.9" y="107.8">anel</text>
<text x="364.8" y="105.7">1</text>
<text x="382.1" y="105.7">CUSTOM</text>
<text x="307.9" y="113.9">Devantech EMG30</text>
<text x="58.2" y="117">11</text>
<text x="208.9" y="116.8">12</text>
<text x="293.3" y="115.9">9</text>
<text x="307.9" y="118">Mounting Bracket</text>
<text x="364.8" y="115.9">2</text>
<text x="378.4" y="115.9">DEVANTECH</text>
<text x="292.1" y="125.1">10</text>
<text x="307.9" y="125.1">Devantech EMG30</text>
<text x="364.8" y="125.1">2</text>
<text x="378.4" y="125.1">DEVANTECH</text>
<text x="59.4" y="131.1">4</text>
<text x="292.1" y="132.4">11</text>
<text x="307.9" y="132.4">Wheel</text>
<text x="364.8" y="132.4">2</text>
<text x="378.4" y="132.4">DEVANTECH</text>
<text x="292.1" y="139.4">12</text>
<text x="307.9" y="139.4">Stark_Battery</text>
<text x="364.8" y="139.4">1</text>
<text x="384.9" y="139.4">STARK</text>
<text x="59.4" y="145.1">9</text>
<text x="208.9" y="144.9">10</text>
<text x="292.1" y="147.1">13</text>
<text x="307.9" y="147.1">ball_caster</text>
<text x="364.8" y="147.1">2</text>
<text x="379.4" y="147.1">MCMASTER</text>
<text x="210" y="159">8</text>
<text x="154.8" y="231.4">13</text>
</g>
<g font-size="3.4">
<text x="347.1" y="232.3">TITLE:</text>
<text x="347.9" y="254.3">SIZE</text>
<text x="356.7" y="254.4">DWG. NO.</text>
<text x="405.7" y="254.5">REV</text>
<text x="348.1" y="267.9">SCALE: 1:10</text>
<text x="367" y="268">WEIGHT:</text>
<text x="393.8" y="267.9">SHEET 1 OF 1</text>
</g>
<g font-size="3.2">
<text x="38.3" y="6.7">8</text>
<text x="90.2" y="6.7">7</text>
<text x="139.7" y="6.5">6</text>
<text x="190" y="6.5">5</text>
<text x="240.4" y="6.5">4</text>
<text x="290.4" y="6.7">3</text>
<text x="340.4" y="6.5">2</text>
<text x="391.9" y="6.7">1</text>
<text x="10.9" y="41.6">D</text>
<text x="418.9" y="40.7">D</text>
<text x="10.9" y="106.3">C</text>
<text x="418.4" y="106.4">C</text>
<text x="10.8" y="170.2">B</text>
<text x="419.4" y="170.6">B</text>
<text x="10.8" y="237.2">A</text>
<text x="418.6" y="236.8">A</text>
<text x="38.8" y="273.8">8</text>
<text x="90.4" y="273.8">7</text>
<text x="140.2" y="273.8">6</text>
<text x="190.1" y="273.9">5</text>
<text x="240.5" y="273.8">4</text>
<text x="289" y="273.9">3</text>
<text x="339.1" y="273.8">2</text>
<text x="391.4" y="274.1">1</text>
</g>
<text font-size="2.4" x="269" y="222.4">UNLESS OTHERWISE SPECIFIED:</text>
<g font-size="2.2">
<text x="268.8" y="228">DIMENSIONS ARE IN INCHES</text>
<text x="304.1" y="227.7">DRAWN</text>
<text x="324.7" y="222.9">NAME</text>
<text x="337.2" y="222.9">DATE</text>
<text x="268.8" y="230.6">TOLERANCES:</text>
<text x="268.8" y="233.3">FRACTIONAL</text>
<text x="304.1" y="232.6">CHECKED</text>
<text x="268.8" y="236">ANGULAR: MACH</text>
<text x="268.8" y="238.6">TWO PLACE DECIMAL</text>
<text x="291.7" y="236">BEND</text>
<text x="304" y="237.2">ENG APPR.</text>
<text x="268.8" y="241.3">THREE PLACE DECIMAL</text>
<text x="304.2" y="241.9">MFG APPR.</text>
<text x="304.1" y="246.7">Q.A.</text>
<text x="304.1" y="250.9">COMMENTS:</text>
</g>
<g font-size="2.1">
<text x="224.8" y="262">NEXT ASSY</text>
<text x="250.1" y="261.9">USED ON</text>
<text x="236.2" y="267.8">APPLICATION</text>
<text x="272.4" y="267.8">DO NOT SCALE DRAWING</text>
</g>
<g font-size="2">
<text x="180.8" y="249.2">PROPRIETARY AND CONFIDENTIAL</text>
<text x="268.5" y="246.8">INTERPRET GEOMETRIC</text>
<text x="268.5" y="249.4">TOLERANCING PER:</text>
<text x="177" y="252.8">THE INFORMATION CONTAINED IN THIS</text>
<text x="177" y="255.3">DRAWING IS THE SOLE PROPERTY OF</text>
<text x="177" y="257.8">&lt;INSERT COMPANY NAME HERE&gt;. ANY</text>
<text x="268.3" y="252.9">MATERIAL</text>
<text x="177" y="260.3">REPRODUCTION IN PART OR AS A WHOLE</text>
<text x="177" y="262.9">WITHOUT THE WRITTEN PERMISSION OF</text>
<text x="268.4" y="259.7">FINISH</text>
<text x="177" y="265.4">&lt;INSERT COMPANY NAME HERE&gt; IS</text>
<text x="177" y="267.9">PROHIBITED.</text>
</g>
</svg>
